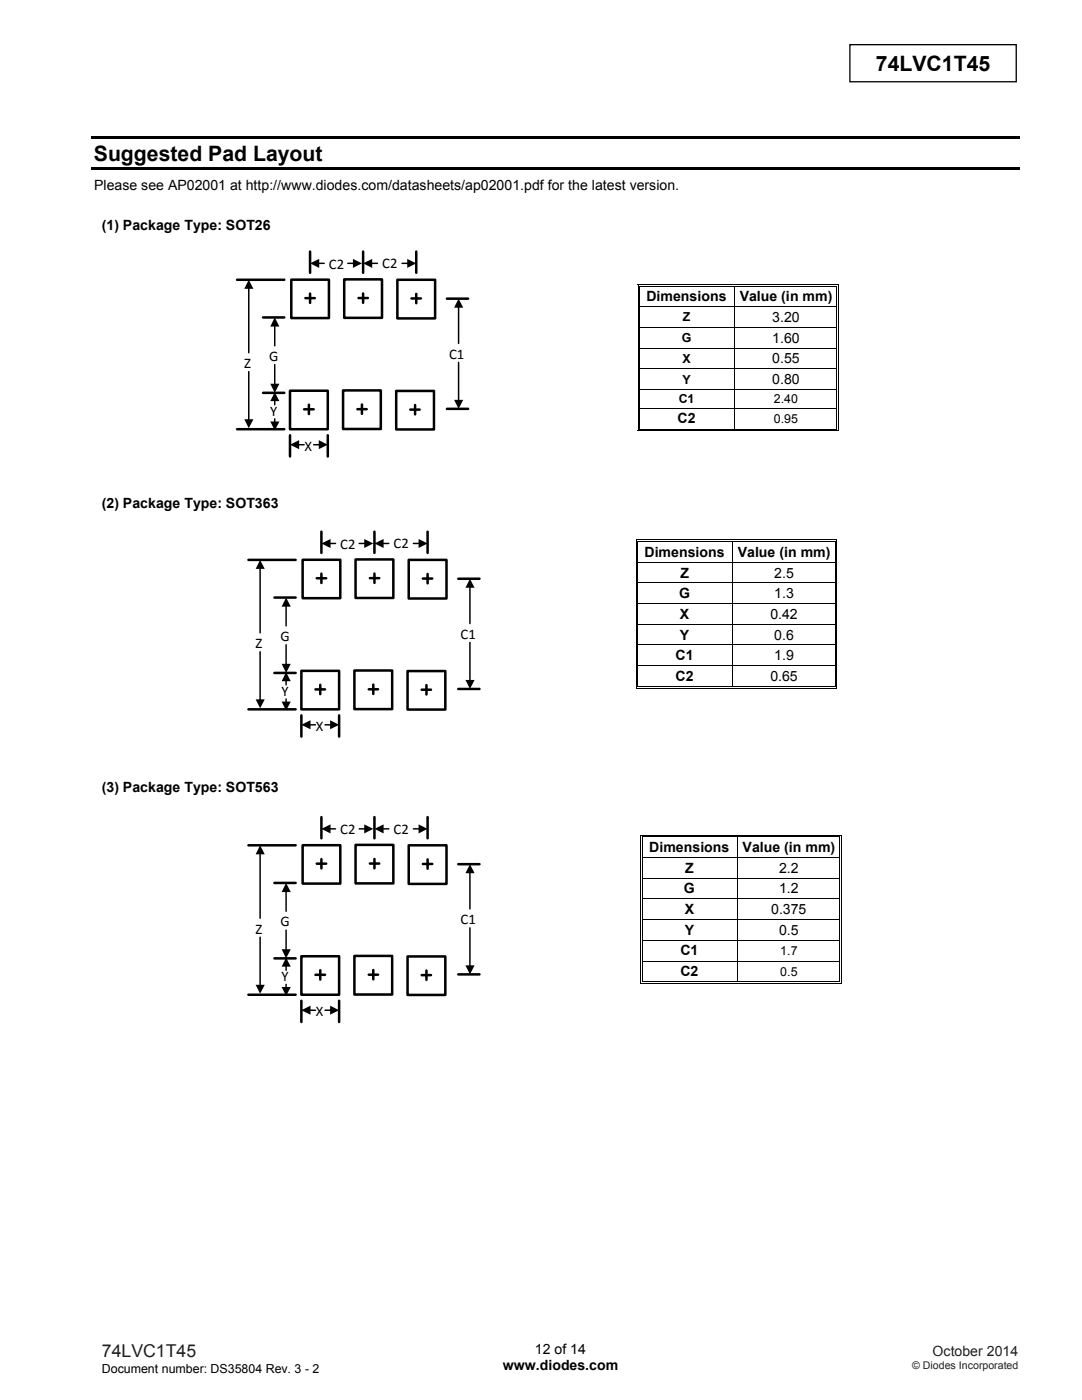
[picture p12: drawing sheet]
<svg xmlns="http://www.w3.org/2000/svg" width="216mm" height="279mm" viewBox="0 0 216 279" stroke-linecap="round" stroke-linejoin="round" font-family="sans-serif">
<path d="M169.6 8.9h33.2v7.4h-33.2z" fill="none" stroke="#000" stroke-width=".26"/>
<g fill="#000">
<path d="M18.2 27.2h185.2v.6h-185.2zM18.2 33.4h185.2v.5h-185.2zM127.2 56.7h.2v.5h-.2zM127.2 56.7h.5v.1h-.5zM127.6 57h.1v.2h-.1zM146.5 57.2h.1zM146.5 56.7h.5v.1h-.5zM146.5 57h.5v.2h-.5zM166.9 56.7h.5v.1h-.5zM166.9 57h.2v.2h-.2zM167.3 56.7h.1v.5h-.1zM127.2 61.2h.2v.1h-.2z"/>
<path d="M127.2 65.3h.2v.1h-.2zM127.2 69.4h.2v.2h-.2zM127.2 73.5h.2v.2h-.2zM127.2 77.7h.2v.1h-.2zM127.6 61.2h.1v.1h-.1zM127.6 65.3h.1v.1h-.1zM127.6 69.4h.1v.2h-.1zM127.6 73.5h.1v.2h-.1zM127.6 77.7h.1v.1h-.1zM166.9 61.2h.2v.1h-.2zM166.9 65.3h.2v.1h-.2zM166.9 69.4h.2v.2h-.2z"/>
<path d="M166.9 73.5h.2v.2h-.2zM166.9 77.7h.2v.1h-.2zM167.3 61.2h.1v.1h-.1zM167.3 65.3h.1v.1h-.1zM167.3 69.4h.1v.2h-.1zM167.3 73.5h.1v.2h-.1zM167.3 77.7h.1v.1h-.1zM127.2 81.4h.2v.2h-.2zM127.2 85.9h.5v.1h-.5zM127.6 81.4h.1v.2h-.1zM127.6 85.5h.1v.2h-.1zM146.5 85.5h.5v.2h-.5z"/>
<path d="M166.9 81.4h.2v.2h-.2zM166.9 85.9h.5v.1h-.5zM166.9 85.5h.2v.2h-.2zM167.3 81.4h.1v.2h-.1zM167.3 85.5h.1v.5h-.1zM126.9 107.7h.1v.5h-.1zM126.9 107.7h.5v.1h-.5zM126.9 112.1h.1v.2h-.1zM126.9 116.2h.1v.2h-.1zM127.2 108h.2v.2h-.2zM127.2 112.1h.2v.2h-.2zM127.2 116.2h.2v.2h-.2z"/>
<path d="M146.1 108.2h.1zM146.1 107.7h.5v.1h-.5zM146.1 108h.5v.2h-.5zM166.5 107.7h.5v.1h-.5zM166.5 108h.2v.2h-.2zM166.5 112.1h.2v.2h-.2zM166.5 116.2h.2v.2h-.2zM166.9 107.7h.1v.5h-.1zM166.9 112.1h.1v.2h-.1zM166.9 116.2h.1v.2h-.1zM126.9 120.4h.1v.1h-.1zM126.9 124.5h.1v.2h-.1z"/>
<path d="M126.9 128.6h.1v.2h-.1zM126.9 132.8h.1v.1h-.1zM126.9 137.2h.5v.2h-.5zM127.2 120.4h.2v.1h-.2zM127.2 124.5h.2v.2h-.2zM127.2 128.6h.2v.2h-.2zM127.2 132.8h.2v.1h-.2zM127.2 136.9h.2v.2h-.2zM146.1 136.9h.5v.2h-.5zM166.5 120.4h.2v.1h-.2zM166.5 124.5h.2v.2h-.2zM166.5 128.6h.2v.2h-.2z"/>
<path d="M166.5 132.8h.2v.1h-.2zM166.5 137.2h.5v.2h-.5zM166.5 136.9h.2v.2h-.2zM166.9 120.4h.1v.1h-.1zM166.9 124.5h.1v.2h-.1zM166.9 128.6h.1v.2h-.1zM166.9 132.8h.1v.1h-.1zM166.9 136.9h.1v.5h-.1zM127.8 166.6h.2v.5h-.2zM127.8 166.6h.5v.2h-.5zM127.8 171.1h.2v.1h-.2zM127.8 175.2h.2v.2h-.2z"/>
<path d="M127.8 179.3h.2v.2h-.2zM128.1 166.9h.2v.2h-.2zM128.1 171.1h.2v.1h-.2zM128.1 175.2h.2v.2h-.2zM128.1 179.3h.2v.2h-.2zM147 167.1h.2zM147 166.6h.5v.2h-.5zM147 166.9h.5v.2h-.5zM167.5 166.6h.5v.2h-.5zM167.5 166.9h.2v.2h-.2zM167.5 171.1h.2v.1h-.2zM167.5 175.2h.2v.2h-.2z"/>
<path d="M167.5 179.3h.2v.2h-.2zM167.8 166.6h.2v.5h-.2zM167.8 171.1h.2v.1h-.2zM167.8 175.2h.2v.2h-.2zM167.8 179.3h.2v.2h-.2zM127.8 183.5h.2v.1h-.2zM127.8 187.6h.2v.1h-.2zM127.8 191.7h.2v.2h-.2zM127.8 196.2h.5v.2h-.5zM128.1 183.5h.2v.1h-.2zM128.1 187.6h.2v.1h-.2zM128.1 191.7h.2v.2h-.2z"/>
<path d="M128.1 195.9h.2v.1h-.2zM147 195.9h.5v.1h-.5zM167.5 183.5h.2v.1h-.2zM167.5 187.6h.2v.1h-.2zM167.5 191.7h.2v.2h-.2zM167.5 196.2h.5v.2h-.5zM167.5 195.9h.2v.1h-.2zM167.8 183.5h.2v.1h-.2zM167.8 187.6h.2v.1h-.2zM167.8 191.7h.2v.2h-.2zM167.8 195.9h.2v.5h-.2z"/>
</g>
<g fill="none" stroke="#000" stroke-width=".2">
<path d="M127.3 57.2v4M127.7 57.2v4M127.7 56.7h18.8M127.7 57.1h18.8M146.5 57.2v4M147 56.7h19.9M147 57.1h19.9M167 57.2v4M167.3 57.2v4M127.3 61.3v4M127.3 65.4v4M127.3 69.6v3.9"/>
<path d="M127.3 73.7v4M127.3 77.8v3.6M127.7 61.3v4M127.7 65.4v4M127.7 69.6v3.9M127.7 73.7v4M127.7 77.8v3.6M127.7 61.2h39.2M127.7 65.4h39.2M127.7 69.5h39.2M127.7 73.6h39.2M127.7 77.7h39.2"/>
<path d="M146.5 61.3v4M146.5 65.4v4M146.5 69.6v3.9M146.5 73.7v4M146.5 77.8v3.6M167 61.3v4M167 65.4v4M167 69.6v3.9M167 73.7v4M167 77.8v3.6M167.3 61.3v4M167.3 65.4v4"/>
<path d="M167.3 69.6v3.9M167.3 73.7v4M167.3 77.8v3.6M127.3 81.6v4.4M127.7 81.6v3.9M127.7 81.5h39.2M127.7 86h39.2M127.7 85.6h18.8M146.5 81.6v3.9M147 85.6h19.9M167 81.6v3.9M167.3 81.6v3.9"/>
<path d="M126.9 108.2v3.9M126.9 112.3v3.9M126.9 116.4v4M127.3 108.2v3.9M127.3 112.3v3.9M127.3 116.4v4M127.4 107.7h18.7M127.4 108.1h18.7M127.4 116.3h39.1M146.2 108.2v3.9M146.2 112.3v3.9M146.2 116.4v4"/>
<path d="M146.6 107.7h19.9M146.6 108.1h19.9M166.5 112.2h-39.1M166.6 108.2v3.9M166.6 112.3v3.9M166.6 116.4v4M167 108.2v3.9M167 112.3v3.9M167 116.4v4M126.9 120.5v4M126.9 124.7v3.9M126.9 128.8v4"/>
<path d="M126.9 132.9v4.5M127.3 120.5v4M127.3 124.7v3.9M127.3 128.8v4M127.3 132.9v4M127.4 120.5h39.1M127.4 128.7h39.1M127.4 137h18.7M146.2 120.5v4M146.2 124.7v3.9M146.2 128.8v4M146.2 132.9v4"/>
<path d="M146.6 137h19.9M166.5 124.6h-39.1M166.5 132.8h-39.1M166.5 137.3h-39.1M166.6 120.5v4M166.6 124.7v3.9M166.6 128.8v4M166.6 132.9v4M167 120.5v4M167 124.7v3.9M167 128.8v4M167 132.9v4"/>
<path d="M127.9 167.1v4M127.9 171.2v4M127.9 175.4v3.9M127.9 179.5v4M128.2 167.1v4M128.2 171.2v4M128.2 175.4v3.9M128.2 179.5v4M128.3 166.7h18.7M128.3 167h18.7M128.3 171.2h39.2M128.3 175.3h39.2"/>
<path d="M128.3 179.4h39.2M147.1 167.1v4M147.1 171.2v4M147.1 175.4v3.9M147.1 179.5v4M147.5 166.7h20M147.5 167h20M167.6 167.1v4M167.6 171.2v4M167.6 175.4v3.9M167.6 179.5v4M167.9 167.1v4"/>
<path d="M167.9 171.2v4M167.9 175.4v3.9M167.9 179.5v4M127.9 183.6v4M127.9 187.7v4M127.9 191.9v4.5M128.2 183.6v4M128.2 187.7v4M128.2 191.9v4M128.3 183.5h39.2M128.3 187.7h39.2M128.3 191.8h39.2"/>
<path d="M128.3 196.3h39.2M128.3 195.9h18.7M147.1 183.6v4M147.1 187.7v4M147.1 191.9v4M147.5 195.9h20M167.6 183.6v4M167.6 187.7v4M167.6 191.9v4M167.9 183.6v4M167.9 187.7v4M167.9 191.9v4"/>
</g>
<g fill="none" stroke="#000" stroke-width=".5">
<path d="M47.3 55.8h9.4M58.1 55.8h7.5v7.7h-7.5zM60.9 59.5h1.9M61.9 50.2v4.2M61.9 58.6v1.9M68.7 55.8h7.5v7.6h-7.5zM71.5 59.5h1.9M72.5 50.2v4.2M72.5 58.6v1.8M79.3 55.8h7.5v7.7h-7.5zM82.1 59.6h1.9M83.1 50.2v4.2"/>
<path d="M83.1 58.7v1.8M89.2 59.6h4.2M52.5 63.4h4.2M52.5 78.4h4.2M57.9 78h7.5v7.7h-7.5zM68.5 77.9h7.5v7.7h-7.5zM79.1 78h7.5v7.7h-7.5zM47.3 85.7h9.4M57.9 86.9v4.2M60.7 81.7h1.9M61.6 80.8v1.8M65.4 86.9v4.2"/>
<path d="M71.3 81.7h1.9M72.2 80.7v1.9M81.9 81.7h1.8M82.8 80.8v1.9M89.2 81.6h4.2M49.6 111.7h9.4M54.8 119.3h4.2M60.4 111.7h7.5v7.7h-7.5zM63.2 115.4h1.9M64.1 106.1v4.2M64.1 114.5v1.9M71 111.7h7.5v7.6h-7.5z"/>
<path d="M73.8 115.4h1.9M74.7 106.1v4.2M74.7 114.5v1.8M81.6 111.7h7.5v7.7h-7.5zM84.4 115.5h1.9M85.3 106.1v4.2M85.3 114.6v1.8M91.4 115.5h4.3M54.8 134.3h4.2M60.1 133.9h7.6v7.7h-7.6zM62.9 137.6h2M63.9 136.7v1.8"/>
<path d="M70.7 133.8h7.6v7.7h-7.6zM73.6 137.6h1.8M74.5 136.6v1.9M81.3 133.9h7.6v7.7h-7.6zM84.1 137.6h1.9M85.1 136.7v1.9M91.4 137.5h4.3M49.6 141.6h9.4M60.1 142.8v4.2M67.7 142.8v4.2M49.6 168.7h9.4M54.8 176.2h4.2"/>
<path d="M60.4 168.7h7.5v7.6h-7.5zM63.2 172.4h1.9M64.1 163.1v4.2M64.1 171.4v1.9M71 168.6h7.5v7.7h-7.5zM73.8 172.3h1.9M74.7 163.1v4.2M74.7 171.4v1.9M81.6 168.7h7.5v7.7h-7.5zM84.4 172.4h1.9M85.3 163.1v4.2M85.3 171.5v1.9"/>
<path d="M91.4 172.5h4.3M49.6 198.5h9.4M54.8 191.3h4.2M60.1 199.7v4.3M60.1 190.8h7.6v7.7h-7.6zM62.9 194.5h2M63.9 193.6v1.9M67.7 199.7v4.3M70.7 190.8h7.6v7.7h-7.6zM73.6 194.5h1.8M74.5 193.6v1.9M81.3 190.9h7.6v7.7h-7.6z"/>
<path d="M84.1 194.6h1.9M85.1 193.7v1.9M91.4 194.5h4.3"/>
</g>
<g fill="none" stroke="#000" stroke-width=".3">
<path d="M49.6 57.4v13M63.5 52.6h1.2M69.4 52.6h1.3M74.1 52.6h1.2M80.2 52.6h1.3M49.6 74.2v9.7M54.8 65v4M54.8 72.8v4M54.8 79.8v1M91.5 61.2v7.3M91.5 72.3v7.7M54.8 83.6v.7"/>
<path d="M59.5 88.8h1.2M62.6 88.8h1.2M51.9 113.3v13M65.7 108.5h1.3M71.7 108.5h1.2M76.3 108.5h1.3M82.5 108.5h1.2M93.8 117.1v7.3M51.9 130.1v9.7M57.1 120.9v4M57.1 128.7v4M57.1 135.7v1"/>
<path d="M57.1 139.5v.8M93.8 128.2v7.7M61.7 144.7h1.2M64.9 144.7h1.2M51.9 170.3v13M57.1 177.8v4.1M65.7 165.4h1.3M71.7 165.4h1.2M76.3 165.4h1.3M82.5 165.4h1.2M93.8 174.1v7.3M51.9 187v9.7"/>
<path d="M57.1 185.6v4.1M57.1 192.7v.9M57.1 196.4v.8M93.8 185.2v7.6M61.7 201.6h1.2M64.9 201.6h1.2"/>
</g>
<g fill="#000">
<path d="M49.6 55.8l1 1.8h-1.9zM61.9 52.6l1.8-.9v1.8zM70.4 51.7l1.8 .9-1.8 .9zM72.5 52.6l1.8-.9v1.8zM81.3 51.7l1.8 .9-1.8 .9zM54.8 63.4l1 1.8h-1.9zM53.9 76.6h1.9l-1 1.8zM91.5 59.6l.9 1.8h-1.8zM90.6 79.8h1.8l-.9 1.8zM48.7 83.7h1.9l-1 1.7zM54.8 78.3l1 1.8h-1.9zM53.9 84.1h1.9l-1 1.8z"/>
<path d="M57.9 88.8l1.8-1v1.8zM63.6 87.8l1.8 1-1.8 .8zM51.9 111.7l.9 1.8h-1.8zM64.1 108.5l1.9-.9v1.8zM72.7 107.6l1.8 .9-1.8 .9zM74.7 108.5l1.8-.9v1.8zM83.5 107.6l1.8 .9-1.8 .9zM93.8 115.5l.9 1.8h-1.8zM51 139.6h1.8l-.9 1.8zM57.1 119.3l.9 1.8h-1.8zM56.2 132.5h1.8l-.9 1.8zM57.1 134.2l.9 1.8h-1.8z"/>
<path d="M92.9 135.7h1.8l-.9 1.8zM56.2 140h1.8l-.9 1.8zM60.1 144.7l1.9-1v1.8zM65.9 143.7l1.8 1-1.8 .8zM51.9 168.7l.9 1.8h-1.8zM57.1 176.2l.9 1.8h-1.8zM64.1 165.4l1.9-.9v1.8zM72.7 164.5l1.8 .9-1.8 .9zM74.7 165.4l1.8-.9v1.8zM83.5 164.5l1.8 .9-1.8 .9zM93.8 172.5l.9 1.8h-1.8zM51 196.5h1.8l-.9 1.8z"/>
<path d="M56.2 189.4h1.8l-.9 1.9zM57.1 191.1l.9 1.8h-1.8zM56.2 197h1.8l-.9 1.8zM92.9 192.7h1.8l-.9 1.8zM60.1 201.6l1.9-.9v1.8zM65.9 200.7l1.8 .9-1.8 .9z"/>
</g>
<g font-size="4.2">
<text x="174.8" y="14.3">74LVC1T45</text>
<text x="18.7" y="32.1">Suggested Pad Layout</text>
</g>
<text font-size="3.5" fill="#231f20" x="20.3" y="270.9">74LVC1T45</text>
<g font-size="2.9">
<text x="65.6" y="53.6">C2</text>
<text x="76.3" y="53.5">C2</text>
<text x="53.7" y="71.9">G</text>
<text x="89.6" y="71.6">C1</text>
<text x="48.7" y="73.4">Z</text>
<text x="53.9" y="83">Y</text>
<text x="60.7" y="89.9">X</text>
<text x="67.9" y="109.5">C2</text>
<text x="78.5" y="109.4">C2</text>
<text x="51" y="129.3">Z</text>
<text x="55.9" y="127.8">G</text>
<text x="91.9" y="127.5">C1</text>
<text x="56.2" y="138.9">Y</text>
<text x="63" y="145.8">X</text>
<text x="67.9" y="166.5">C2</text>
<text x="78.5" y="166.3">C2</text>
<text x="55.9" y="184.8">G</text>
<text x="91.9" y="184.4">C1</text>
<text x="51" y="186.3">Z</text>
<text x="56.2" y="195.9">Y</text>
<text x="63" y="202.8">X</text>
</g>
<g font-size="2.8">
<text x="18.8" y="37.9">Please see AP02001 at http://www.diodes.com/datasheets/ap02001.pdf for the latest version.</text>
<text x="20.3" y="45.8">(1) Package Type: SOT26</text>
<text x="129" y="60.1">Dimensions</text>
<text x="147.6" y="60.1">Value (in mm)</text>
<text x="154.1" y="64.3">3.20</text>
<text x="154.1" y="68.4">1.60</text>
<text x="154.1" y="72.5">0.55</text>
<text x="154.1" y="76.6">0.80</text>
<text x="135.2" y="84.5">C2</text>
<text x="20.3" y="101.4">(2) Package Type: SOT363</text>
<text x="128.6" y="111.1">Dimensions</text>
<text x="147.2" y="111.1">Value (in mm)</text>
<text x="135.5" y="119.4">G</text>
<text x="135.8" y="115.3">Z</text>
<text x="154.5" y="115.3">2.5</text>
<text x="154.5" y="119.4">1.3</text>
<text x="135.7" y="123.5">X</text>
<text x="153.7" y="123.5">0.42</text>
<text x="134.8" y="131.8">C1</text>
<text x="135.7" y="127.6">Y</text>
<text x="154.5" y="127.6">0.6</text>
<text x="154.5" y="131.8">1.9</text>
<text x="134.8" y="135.9">C2</text>
<text x="153.7" y="135.9">0.65</text>
<text x="20.3" y="158.2">(3) Package Type: SOT563</text>
<text x="129.6" y="170.1">Dimensions</text>
<text x="148.2" y="170.1">Value (in mm)</text>
<text x="136.5" y="178.3">G</text>
<text x="136.7" y="174.2">Z</text>
<text x="155.4" y="174.2">2.2</text>
<text x="155.4" y="178.3">1.2</text>
<text x="136.6" y="182.4">X</text>
<text x="153.9" y="182.4">0.375</text>
<text x="135.8" y="190.7">C1</text>
<text x="136.6" y="186.6">Y</text>
<text x="155.4" y="186.6">0.5</text>
<text x="135.8" y="194.8">C2</text>
<text x="100.3" y="273.5">www.diodes.com</text>
<text x="106.7" y="270.2">12 of 14</text>
</g>
<text font-size="2.8" fill="#231f20" x="186.1" y="270.6">October 2014</text>
<g font-size="2.5">
<text x="136.2" y="64.2">Z</text>
<text x="136" y="68.3">G</text>
<text x="136.2" y="72.4">X</text>
<text x="136.2" y="76.5">Y</text>
<text x="135.4" y="80.5">C1</text>
<text x="154.4" y="80.5">2.40</text>
<text x="154.4" y="84.4">0.95</text>
<text x="155.7" y="190.6">1.7</text>
<text x="155.7" y="194.7">0.5</text>
<text x="20.3" y="274">Document number: DS35804 Rev. 3 - 2</text>
</g>
<text font-size="2.1" fill="#231f20" x="182" y="273.2">© Diodes Incorporated</text>
</svg>
